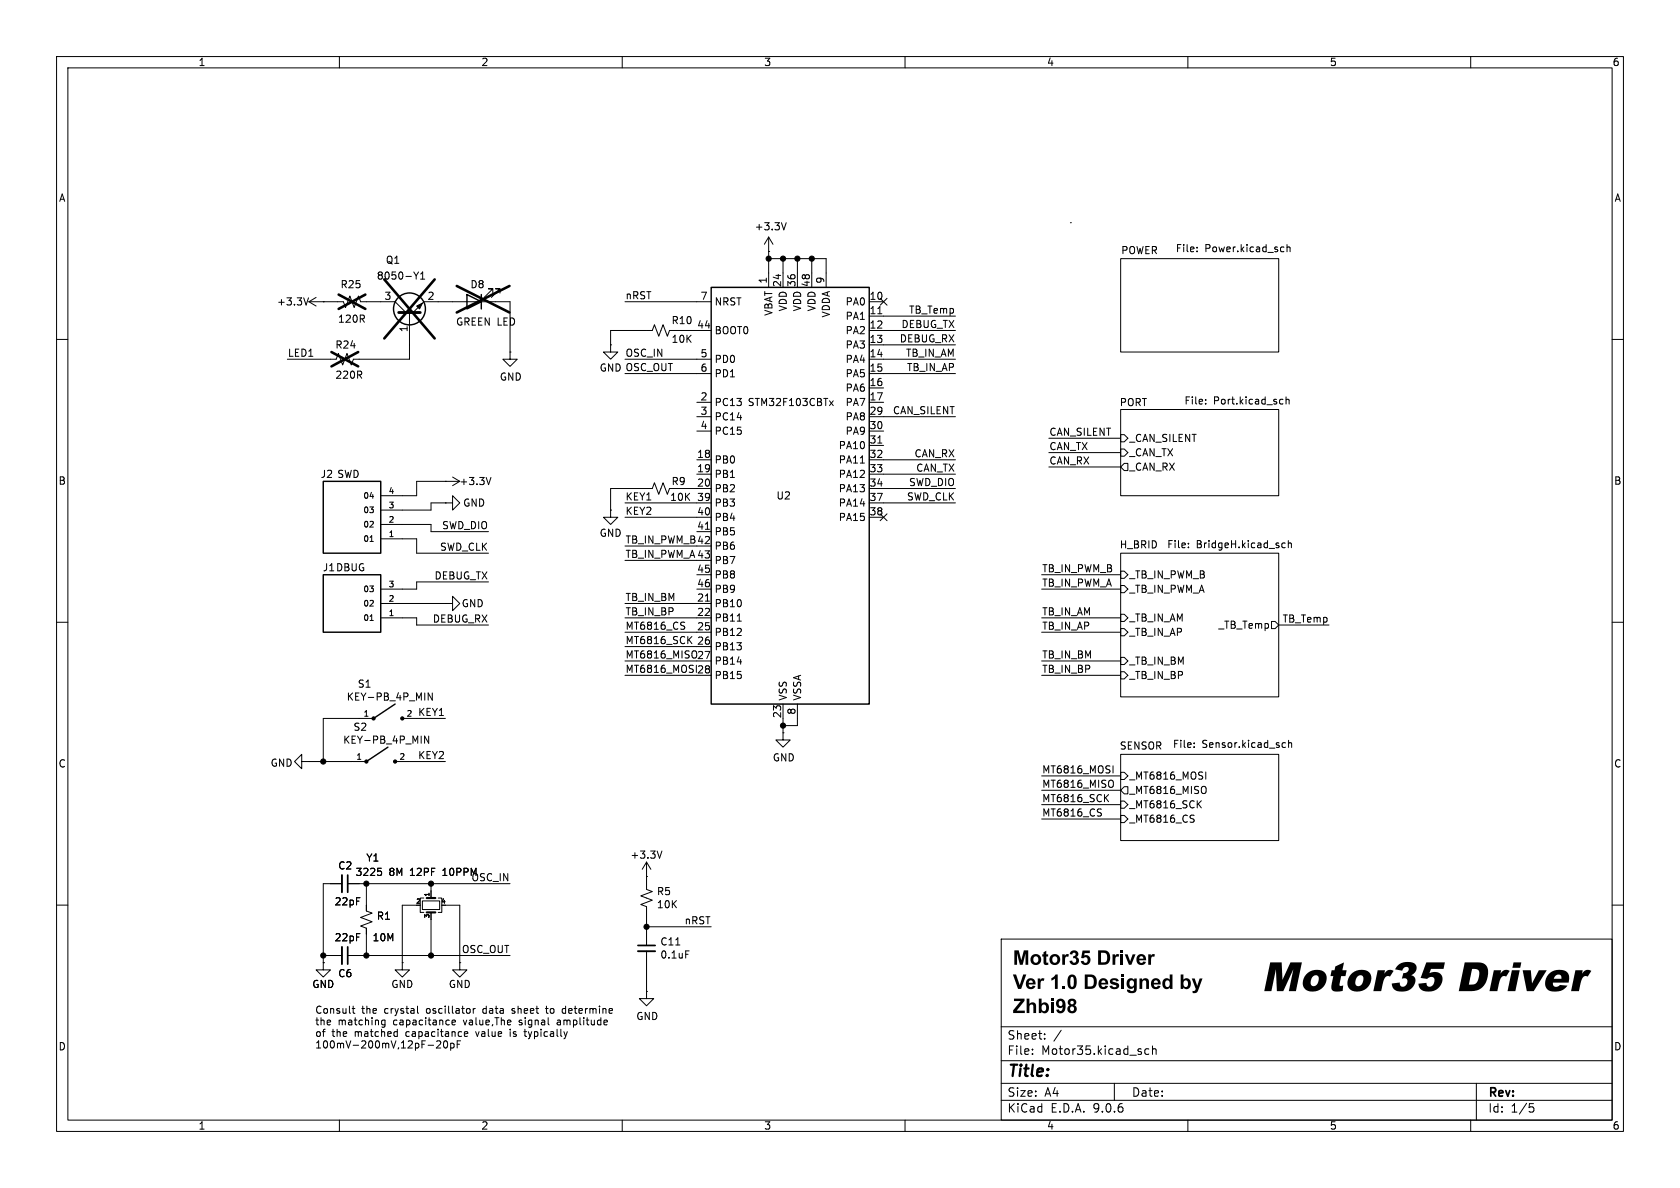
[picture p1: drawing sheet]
<svg xmlns="http://www.w3.org/2000/svg" width="297mm" height="210mm" viewBox="0 0 297 210" stroke-linecap="round" stroke-linejoin="round" font-family="sans-serif">
<g fill="none" stroke="#000" stroke-width=".18">
<path d="M10 10h277v190h-277zM12 12h273v186h-273zM60 10v2M110 10v2M160 10v2M210 10v2M260 10v2M139 39.4l-.4 1.2M54.5 52.6l-.4 1.3M54.6 53.3h6.1l.4 1.1 .7-2.1 .8 2.1 .8-2.1 .4 1h6l2 1.9M54.6 53.3l1.3 .8M55.9 52.6l-1.3 .7"/>
<path d="M57.1 53.3h.1M72.4 55.2v8.3h-9.9l-.4 1-.8-2-.7 2-.8-2-.4 1h-8.6M73 55.2l1.9-1.9h15.3v8.9M73.1 48.1l.5 .6M73.6 48.7v.6M74 48.1l-.4 .6M74.4 49.3h.7M74.4 48.4l.3-.3v1.2M87.1 51.8v-.7h-.7h.7l-1.5 1.5M88.4 51.8v-.7h-.8h.8l-1.5 1.5M110.5 53.3h15.2M125.7 58.4h-7.3l-.4 1-.8-2-.7 2-.8-2-.4 1h-7.4v2.6"/>
<path d="M135.9 44.5h.1M135.9 41.9l-.8 1.3M135.9 41.9l.8 1.3M135.9 41.9v8.9M135.9 45.7h10.1v5.1M138.4 45.7v5.1M141 45.7v5.1M143.5 45.7v5.1M153.7 53.3h2.5M153.7 58.4h15.2M153.7 55.9h15.2M155.2 55.5h.7"/>
<path d="M155.6 52.7l1.2 1.2M156.8 52.7l-1.2 1.2M198.1 45.7h28v16.5h-28zM211.6 44.4v.1M211.6 43.7v.1M226.9 43.7h.1M227 44.4l-.1 .1M227.5 43.2v1.3M227.5 43.8l.2-.1h.3l.1 .8M10 60h2M90.2 62.2v1.3h1.2l-1.2 1.3-1.3-1.3h1.3M90.2 62.2h.1"/>
<path d="M107.9 61v1.2h1.3l-1.3 1.3-1.2-1.3h1.2M107.9 61h.1M110.5 63.5h15.2M110.5 66h15.2M123.2 71.1h2.5M123.2 73.7h2.5M123.2 76.2h2.5M146.6 70.9l.7 .8M147.3 70.9l-.7 .8M153.7 63.5h15.2M153.7 66h15.2M153.7 71.1h2.5"/>
<path d="M153.7 73.7h15.2M153.7 76.2h2.5M153.7 61h15.2M153.7 68.6h2.5M153.7 78.7h2.5M155.2 78.3h.7M185.4 77.5h12.7M198.1 72.4h28v15.2h-28zM198.1 79.4h.7l.6 .6-.6 .6h-.7zM198.1 76.8h.7l.6 .7-.6 .6h-.7zM213.1 70.6v.2M213.1 71.3v.1"/>
<path d="M226.5 70.6h.3M226.8 71.4h-.3M227.4 70.7l.1-.1h.3l.1 .8M227.4 70.2v1.2M285 60h2M65.4 95.7h.6M67.3 92.7h8.9v1.3h10.2M67.3 95.3h6.4v2.5h12.7M78.7 85.1h.1M78.7 88.9h1.3v-1.3l1.3 1.3-1.3 1.3v-1.3M78.7 88.9h.1M78.7 88.9h-2.5v1.3h-8.9"/>
<path d="M80 84.3l1.3 .8M81.3 85.1l-1.3 .8M81.3 85.1h-7.6v2.5h-6.4M86.8 84.4l-.4 1.3M107.9 90.2v1.2h1.3l-1.3 1.3-1.2-1.3h1.2M107.9 90.2h.1M110.5 88.9h15.2M110.5 91.4h15.2M110.5 96.5h15.2M110.5 99.1h15.2M118.4 86.4l-.4 1-.8-2.1-.7 2.1-.8-2.1-.4 1.1h-7.4v3.8M119.4 86.4h6.3"/>
<path d="M123.2 81.3h2.5M123.2 83.8h2.5M123.2 94h2.5M124.7 93.6h.7M152.1 81.9h.7M153.7 81.3h15.2M153.7 83.8h15.2M153.7 86.4h15.2M153.7 88.9h15.2M153.7 91.4h2.5M155.6 90.8l1.2 1.2M156.8 90.8l-1.2 1.2"/>
<path d="M185.4 80h12.7M185.4 82.6h12.7M198.1 97.8h28v25.4h-28zM198.1 82.6l.7-.7h.6v1.3h-.6zM210.1 96.7v.1M210.1 96v.2M226.7 96.7l.1 .1h.4M227.2 96h-.4l-.1 .1M227.8 96.1l.1-.1h.3l.1 .8M227.8 95.6v1.2M10 110h2M65.4 109.7h.6"/>
<path d="M67.3 106.7h11.4M67.3 109.2h6.4v1.3h12.7M78.7 106.7h1.3v-1.3l1.3 1.3-1.3 1.3v-1.3M78.7 106.7h.1M86.4 102.9h-12.7v1.2h-6.4M110.5 106.7h15.2M110.5 109.2h15.2M110.5 111.8h15.2M110.5 114.3h15.2M110.5 116.8h15.2M110.5 119.4h15.2M120.9 110h.2"/>
<path d="M120.9 110.7l.2 .2-.2 .3M121.8 113.1l.5 .7M122.3 112.5l-.7 .7M123.2 101.6h2.5M123.2 104.1h2.5M124.7 106.3h.7M130.3 109.8h.8M184.1 101.6h14M184.1 104.1h14M184.1 109.2h14M184.1 111.8h14M184.1 116.8h14"/>
<path d="M184.1 119.4h14M198.1 101h.7l.6 .6-.6 .6h-.7zM198.1 103.5h.7l.6 .6-.6 .7h-.7zM198.1 108.6h.7l.6 .6-.6 .7h-.7zM198.1 111.1h.7l.6 .7-.6 .6h-.7zM198.1 116.2h.7l.6 .6-.6 .7h-.7zM198.1 118.7h.7l.6 .7-.6 .6h-.7zM224.8 109.9h.6l.7 .6-.7 .6h-.6zM226.1 110.5h8.8M285 110h2M53.3 134.6v-1.2l-1.2 1.2 1.2 1.3v-1.3h1.3M54.6 134.6h.1"/>
<path d="M54.6 134.6h10.2M66 127h-8.9v7.6M69.8 134.6h8.9M71.1 127h7.6M75.8 130.1v1.3l-.7-1.3v1.3M76.4 122.5v1.3l-.7-1.3v1.3M138.4 129.5v1.3h1.3l-1.3 1.3-1.2-1.3h1.2M138.4 129.5h.1M138.4 124.5v5M141 124.5v3.8h-2.6M184.1 139.7h14M184.1 137.2h14"/>
<path d="M196.6 138a.9 .9 0 0 1 0 1.1M196.8 135.4v1.2M198.1 133.4h28v15.2h-28zM198.1 139.7l.7-.6h.6v1.2h-.6zM198.1 136.5h.7l.6 .7-.6 .6h-.7zM211.1 131.3v.2M211.1 132v.1M213 139.1a.9 .9 0 0 1 0 1.1M213.2 136.5v1.2M226.9 131.3h.4M227.3 132.1h-.4M227.8 131.4l.2-.1h.3v.8"/>
<path d="M227.8 130.9v1.2M60.5 156.2h-3.4v14M61.5 156.2h28.7M64.8 156.2v4.8l1 .4-2 .8 2 .7-2 .8 1 .4v4.8M66.8 153.5h.6M67.2 154l.3 .2v.3l-.3 .3M74.7 159.3h3v1.5h-3zM74.9 158.8h-.6v2.5h.6M76.2 156.2v2.6M77.5 158.8h.6v2.5h-.6M114.3 152.4v4.8l1 .4-2 .8 2 .7-2 .8 1 .4v6.8M114.3 154.9h.1"/>
<path d="M114.3 152.4l-.8 1.3M114.3 152.4l.8 1.3M117 150.4l-.4 1.3M184.1 142.2h14M184.1 144.8h14M194.5 143l.2 .1M194.6 143.7l.1 .2-.1 .3M195.4 141l.6 .7M196 140.5l-.7 .7M198.1 141.6h.7l.6 .6-.6 .7h-.7zM198.1 144.1h.7l.6 .7-.6 .6h-.7zM210.9 144.1l.2 .1"/>
<path d="M211 144.8l.1 .2-.1 .3M211.8 142.1l.6 .7M212.4 141.5l-.7 .8M10 160h2M57.1 170.2v1.3h1.3l-1.3 1.2-1.2-1.2h1.2M57.1 170.2h.1M57.1 168.9h3.4M61.5 168.9h28.7M62.3 178.3h.4M62.4 177.9v1l.3 .2M71.1 170.2v1.3h1.3l-1.3 1.2-1.3-1.2h1.3M71.1 170.2h.1"/>
<path d="M73.7 160h-2.6v10.2M73.8 177.9v1l.2 .2M76.2 161.3v7.6M78.7 160h2.6v10.2M81.3 170.2v1.3h1.2l-1.2 1.2-1.3-1.2h1.3M81.3 170.2h.1M83.7 178.3v.8M84 178.3l-.3 .2M90.5 179.1h.1M90.7 178.3l-.2 .2 .2 .2M96.4 178.3h.5M96.6 177.9v1l.3 .2"/>
<path d="M99.4 179l.2 .1h.4M100 178.3h-.4l-.2 .1M114.3 175.3v1.2h1.3l-1.3 1.3-1.3-1.3h1.3M114.3 175.3h.1M114.3 168.1v7.2M114.3 163.8h11.4M119.5 167.1h.7M121.2 168.1h.6M177 166h108v32h-108zM285 160h2M60 198v2M68.1 180.4l-.4-.1-.2 .3 .1 .5h.5"/>
<path d="M68.1 180.3v1.1l-.2 .1M69.9 182.4h.3M70.2 181.9v1.3M70.2 183.2h-.3M77.9 184.4l-.8 .9h.8M78.5 184.2l-.1 .6 .1 .3 .2 .2 .4-.3v-.8M79.7 184.5l.3-.1 .3 .3-.1 .5h-.5M79.7 184.4v1.3M79.9 180.7l.6-.1v-.2l-.4-.1-.2 .2 .1 .6h.5M80.8 184.6h.4M80.8 184v1.3M82.1 182.8l.6-.1-.1-.3h-.3l-.2 .2 .1 .6h.4"/>
<path d="M90.2 182.4v.8M92.6 182.4h.5M92.8 181.9v1.1l.3 .2M98.7 180.3l-.2 .1M98.7 180.7l-.2 .2 .2 .3M110 198v2M160 198v2M177 194.5h108M177 191.5h108M177 187.5h108M177 181.5h108M182.5 186.3v.1"/>
<path d="M182.5 185.5v.1M184.7 183.6v.1M184.7 182.8v.1M187.6 182.1l-1.3 2M197 191.5v3M203.1 185.5l-.4-.1-.3 .3v.4l.1 .2h.6M203.7 185.5l.3-.1 .3 .1 .1 .9M203.7 184.9v1.5M210 198v2M260 198v2M261 191.5v6.5M270.4 195.1h.7"/>
<path d="M270.5 195.7h.4l.3 .3-.2 .5-.5 .1"/>
</g>
<path d="M61.5 154.7v3M61.5 167.4v3M112.8 167.1h3" fill="none" stroke="#000" stroke-width=".3"/>
<path d="M60.5 154.7v3M60.5 167.4v3M112.8 168.1h3" fill="none" stroke="#000" stroke-width=".33"/>
<path d="M75.4 158.8h1.6M75.4 161.3h1.6" fill="none" stroke="#000" stroke-width=".38"/>
<g fill="none" stroke="#000" stroke-width=".25">
<path d="M82.5 52.1l2.6 1.2-2.6 1.3zM85.1 52.1v2.5M125.7 50.8h28v73.7h-28zM57.1 85.1h10.2v12.7h-10.2zM57.1 101.6h10.2v10.2h-10.2zM68.6 132.1l-3.8 2.5M69.8 124.5l-3.8 2.5"/>
<circle cx="72.4" cy="54.6" r="2.82"/>
</g>
<g fill="#000" stroke="#000" stroke-width=".18">
<path d="M73.7 54.1l1-.5-.5 1z"/>
<circle cx="135.9" cy="45.7" r=".46"/>
<circle cx="138.4" cy="45.7" r=".46"/>
<circle cx="141" cy="45.7" r=".46"/>
<circle cx="143.5" cy="45.7" r=".46"/>
<circle cx="57.1" cy="134.6" r=".46"/>
<circle cx="64.8" cy="134.6" r=".28"/>
<circle cx="66" cy="127" r=".28"/>
<circle cx="69.8" cy="134.6" r=".28"/>
<circle cx="71.1" cy="127" r=".28"/>
<circle cx="138.4" cy="128.3" r=".46"/>
<circle cx="64.8" cy="156.2" r=".46"/>
<circle cx="76.2" cy="156.2" r=".46"/>
<circle cx="57.1" cy="168.9" r=".46"/>
<circle cx="64.8" cy="168.9" r=".46"/>
<circle cx="76.2" cy="168.9" r=".46"/>
<circle cx="114.3" cy="163.8" r=".46"/>
</g>
<path d="M59.9 52.1l4.7 2.5M64.6 52.1l-4.7 2.5M67.9 49.4l8.9 10.4M76.8 49.4l-8.9 10.4M80.7 50.6l9.4 4.6M90.1 50.6l-9.4 4.6M58.6 62.2l4.7 2.6M63.3 62.2l-4.7 2.6" fill="none" stroke="#000" stroke-width=".46"/>
<path d="M70.5 55.2h3.8" fill="none" stroke="#000" stroke-width=".51"/>
<path d="M189.2 39.4h.1" fill="none" stroke="#000" stroke-width=".18" stroke-dasharray="1.7 .6"/>
<path d="M252.2 170.1h3.2l-.2 1.2h-2.2l-.3 .7a1.44 1.44 0 0 1 1.8 0 1.44 1.44 0 0 1 .4 1.7 2.45 2.45 0 0 1-3.9 1l-.2-.8 1.4-.2a.65 .65 0 0 0 .6 .8 .65 .65 0 0 0 .7-.7l.1-.2a.64 .64 0 0 0-.3-.9 .64 .64 0 0 0-.8 .2l-.2 .1-1.2-.1zM278.5 171.5h1.3l-.1 .6a1.11 1.11 0 0 1 1.6-.5l-.6 1-.4-.1-.3 .1a2 2 0 0 0-.6 1.4l-.3 1.2h-1.4z" fill="#000"/>
<g font-size="7.1">
<text x="223" y="176.1">Motor35</text>
<text x="257.4" y="176.1">Driver</text>
</g>
<g font-size="3.5">
<text x="179.1" y="171">Motor35 Driver</text>
<text x="179.1" y="175.2">Ver 1.0 Designed by</text>
<text x="179.1" y="179.5">Zhbi98</text>
</g>
<text font-size="2.8" x="178" y="190.9">Title:</text>
<g font-size="2.1">
<text x="178" y="184">Sheet:</text>
<text x="178" y="186.7">File:</text>
<text x="184.1" y="186.7">Motor35.kicad_sch</text>
<text x="178" y="196.9">KiCad</text>
<text x="178" y="194.1">Size:</text>
<text x="184.7" y="194.1">A4</text>
<text x="185.7" y="196.9">E.D.A.</text>
<text x="193.3" y="196.9">9.0.6</text>
<text x="200" y="194.1">Date:</text>
<text x="263" y="194.3">Rev:</text>
<text x="263" y="196.9">Id:</text>
<text x="267.1" y="196.9">1/5</text>
</g>
<g font-size="1.8">
<text x="35" y="11.9">1</text>
<text x="85" y="11.9">2</text>
<text x="135" y="11.9">3</text>
<text x="185" y="11.9">4</text>
<text x="235" y="11.9">5</text>
<text x="285" y="11.9">6</text>
<text x="10.3" y="35.9">A</text>
<text x="285.3" y="35.9">A</text>
<text x="133.3" y="40.9">+3.3V</text>
<text x="68.1" y="46.8">Q1</text>
<text x="198.1" y="45">POWER</text>
<text x="207.8" y="44.9">File:</text>
<text x="213" y="44.9">Power.kicad_sch</text>
<text x="60.1" y="51.2">R25</text>
<text x="66.5" y="49.6">8050-Y1</text>
<text x="67.9" y="53.1">3</text>
<text x="75.5" y="53.1">2</text>
<text x="83.1" y="51.2">D8</text>
<text x="110.5" y="53">nRST</text>
<text x="123.8" y="53.1">7</text>
<text x="135.6" y="50.2" transform="rotate(-90 135.6 50.2)">1</text>
<text x="138.2" y="50.8" transform="rotate(-90 138.2 50.8)">24</text>
<text x="140.7" y="50.8" transform="rotate(-90 140.7 50.8)">36</text>
<text x="143.3" y="50.8" transform="rotate(-90 143.3 50.8)">48</text>
<text x="145.8" y="50.2" transform="rotate(-90 145.8 50.2)">9</text>
<text x="153.6" y="53.1">10</text>
<text x="48.9" y="54.2">+3.3V</text>
<text x="59.7" y="57.3">120R</text>
<text x="72.1" y="58.8" transform="rotate(-90 72.1 58.8)">1</text>
<text x="80.5" y="57.8">GREEN LED</text>
<text x="118.6" y="57.5">R10</text>
<text x="123.1" y="58.2">44</text>
<text x="126.2" y="54.2">NRST</text>
<text x="126.2" y="59.3">BOOT0</text>
<text x="136.8" y="55.9" transform="rotate(-90 136.8 55.9)">VBAT</text>
<text x="139.3" y="55.1" transform="rotate(-90 139.3 55.1)">VDD</text>
<text x="141.8" y="55.1" transform="rotate(-90 141.8 55.1)">VDD</text>
<text x="144.4" y="55.1" transform="rotate(-90 144.4 55.1)">VDD</text>
<text x="146.9" y="56.2" transform="rotate(-90 146.9 56.2)">VDDA</text>
<text x="149.4" y="54.2">PA0</text>
<text x="149.4" y="56.7">PA1</text>
<text x="149.4" y="59.3">PA2</text>
<text x="153.6" y="55.6">11</text>
<text x="153.6" y="58.2">12</text>
<text x="159.3" y="58.1">DEBUG_TX</text>
<text x="160.6" y="55.5">TB_Temp</text>
<text x="50.8" y="63.2">LED1</text>
<text x="59.2" y="61.8">R24</text>
<text x="105.9" y="65.9">GND OSC_OUT</text>
<text x="110.5" y="63.2">OSC_IN</text>
<text x="118.6" y="60.8">10K</text>
<text x="123.8" y="63.2">5</text>
<text x="123.8" y="65.8">6</text>
<text x="126.2" y="64.4">PD0</text>
<text x="149.4" y="61.8">PA3</text>
<text x="149.4" y="64.4">PA4</text>
<text x="153.6" y="60.7">13</text>
<text x="153.6" y="63.2">14</text>
<text x="153.6" y="65.8">15</text>
<text x="159" y="60.6">DEBUG_RX</text>
<text x="160.1" y="63.2">TB_IN_AM</text>
<text x="160.2" y="65.7">TB_IN_AP</text>
<text x="59.2" y="67.2">220R</text>
<text x="88.3" y="67.5">GND</text>
<text x="123.8" y="70.9">2</text>
<text x="126.2" y="66.9">PD1</text>
<text x="126.2" y="72">PC13</text>
<text x="132.1" y="72">STM32F103CBTx</text>
<text x="149.4" y="66.9">PA5</text>
<text x="149.4" y="69.4">PA6</text>
<text x="149.4" y="72">PA7</text>
<text x="153.6" y="68.3">16</text>
<text x="153.6" y="70.9">17</text>
<text x="197.9" y="71.9">PORT</text>
<text x="209.3" y="71.8">File:</text>
<text x="214.5" y="71.8">Port.kicad_sch</text>
<text x="123.8" y="73.4">3</text>
<text x="123.8" y="75.9">4</text>
<text x="126.2" y="74.5">PC14</text>
<text x="126.2" y="77.1">PC15</text>
<text x="149.4" y="74.5">PA8</text>
<text x="149.4" y="77.1">PA9</text>
<text x="153.6" y="73.4">29</text>
<text x="153.6" y="75.9">30</text>
<text x="157.8" y="73.3">CAN_SILENT</text>
<text x="185.4" y="77.1">CAN_SILENT</text>
<text x="123.1" y="81">18</text>
<text x="123.1" y="83.6">19</text>
<text x="126.2" y="82.1">PB0</text>
<text x="148.2" y="79.6">PA10</text>
<text x="148.2" y="82.1">PA11</text>
<text x="153.6" y="78.5">31</text>
<text x="153.6" y="81">32</text>
<text x="153.6" y="83.6">33</text>
<text x="161.6" y="80.9">CAN_RX</text>
<text x="161.9" y="83.5">CAN_TX</text>
<text x="185.4" y="79.7">CAN_TX</text>
<text x="185.4" y="82.2">CAN_RX</text>
<text x="199.6" y="80.9">_CAN_TX</text>
<text x="199.6" y="78.3">_CAN_SILENT</text>
<text x="199.6" y="83.4">_CAN_RX</text>
<text x="10.3" y="85.9">B</text>
<text x="56.6" y="84.7">J2 SWD</text>
<text x="81.1" y="86">+3.3V</text>
<text x="81.8" y="89.8">GND</text>
<text x="110.5" y="88.6">KEY1</text>
<text x="118.4" y="88.7">10K</text>
<text x="118.6" y="86">R9</text>
<text x="123.1" y="86.1">20</text>
<text x="123.1" y="88.6">39</text>
<text x="126.2" y="84.7">PB1</text>
<text x="126.2" y="87.2">PB2</text>
<text x="126.2" y="89.8">PB3</text>
<text x="137.2" y="88.5">U2</text>
<text x="148.2" y="84.7">PA12</text>
<text x="148.2" y="87.2">PA13</text>
<text x="148.2" y="89.8">PA14</text>
<text x="153.6" y="86.1">34</text>
<text x="153.6" y="88.6">37</text>
<text x="160.2" y="88.6">SWD_CLK</text>
<text x="160.6" y="86">SWD_DIO</text>
<text x="285.3" y="85.9">B</text>
<text x="78.1" y="93.6">SWD_DIO</text>
<text x="105.9" y="95.1">GND</text>
<text x="110.5" y="91.1">KEY2</text>
<text x="123.1" y="91.2">40</text>
<text x="123.1" y="93.7">41</text>
<text x="126.2" y="92.3">PB4</text>
<text x="126.2" y="94.8">PB5</text>
<text x="148.2" y="92.3">PA15</text>
<text x="153.6" y="91.2">38</text>
<text x="57" y="101.2">J1 DBUG</text>
<text x="77.7" y="97.4">SWD_CLK</text>
<text x="110.5" y="96.2">TB_IN_PWM_B42</text>
<text x="110.5" y="98.7">TB_IN_PWM_A43</text>
<text x="123.1" y="101.3">45</text>
<text x="126.2" y="97.4">PB6</text>
<text x="126.2" y="99.9">PB7</text>
<text x="184.1" y="101.3">TB_IN_PWM_B</text>
<text x="197.9" y="97">H_BRID</text>
<text x="206.2" y="97.2">File:</text>
<text x="211.5" y="97.2">BridgeH.kicad_sch</text>
<text x="76.7" y="102.5">DEBUG_TX</text>
<text x="81.5" y="107.5">GND</text>
<text x="110.5" y="106.3">TB_IN_BM</text>
<text x="123.1" y="103.9">46</text>
<text x="123.1" y="106.4">21</text>
<text x="126.2" y="102.5">PB8</text>
<text x="126.2" y="105">PB9</text>
<text x="126.2" y="107.5">PB10</text>
<text x="184.1" y="103.8">TB_IN_PWM_A</text>
<text x="199.6" y="102.5">_TB_IN_PWM_B</text>
<text x="199.6" y="105">_TB_IN_PWM_A</text>
<text x="76.4" y="110.1">DEBUG_RX</text>
<text x="110.5" y="114">MT6816_SCK</text>
<text x="110.5" y="111.4">MT6816_CS</text>
<text x="110.5" y="108.9">TB_IN_BP</text>
<text x="123.1" y="109">22</text>
<text x="123.1" y="111.5">25</text>
<text x="126.2" y="110.1">PB11</text>
<text x="126.2" y="112.6">PB12</text>
<text x="184.1" y="108.9">TB_IN_AM</text>
<text x="184.1" y="111.4">TB_IN_AP</text>
<text x="199.6" y="110.1">_TB_IN_AM</text>
<text x="199.6" y="112.6">_TB_IN_AP</text>
<text x="215.3" y="111.4">_TB_Temp</text>
<text x="226.6" y="110.1">TB_Temp</text>
<text x="110.5" y="116.5">MT6816_MISO 27</text>
<text x="110.5" y="119">MT6816_MOSI 28</text>
<text x="123.1" y="114">26</text>
<text x="126.2" y="115.2">PB13</text>
<text x="126.2" y="117.7">PB14</text>
<text x="184.1" y="116.5">TB_IN_BM</text>
<text x="184.1" y="119">TB_IN_BP</text>
<text x="199.6" y="117.7">_TB_IN_BM</text>
<text x="61.2" y="124.1">KEY-PB_4P_MIN</text>
<text x="63.2" y="121.8">S1</text>
<text x="126.2" y="120.2">PB15</text>
<text x="139.3" y="124" transform="rotate(-90 139.3 124)">VSS</text>
<text x="141.8" y="124" transform="rotate(-90 141.8 124)">VSSA</text>
<text x="199.6" y="120.2">_TB_IN_BP</text>
<text x="60.6" y="131.7">KEY-PB_4P_MIN</text>
<text x="62.4" y="129.4">S2</text>
<text x="73.8" y="126.7">KEY1</text>
<text x="138.2" y="127" transform="rotate(-90 138.2 127)">23</text>
<text x="140.7" y="126.4" transform="rotate(-90 140.7 126.4)">8</text>
<text x="10.3" y="135.9">C</text>
<text x="47.7" y="135.7">GND</text>
<text x="73.8" y="134.3">KEY2</text>
<text x="136.5" y="134.8">GND</text>
<text x="184.1" y="136.8">MT6816_MOSI</text>
<text x="197.9" y="132.6">SENSOR</text>
<text x="207.3" y="132.5">File:</text>
<text x="212.5" y="132.5">Sensor.kicad_sch</text>
<text x="285.3" y="135.9">C</text>
<text x="184.1" y="141.9">MT6816_SCK</text>
<text x="184.1" y="139.4">MT6816_MISO</text>
<text x="199.6" y="143.1">_MT6816_SCK</text>
<text x="199.6" y="140.6">_MT6816_MISO</text>
<text x="199.6" y="138">_MT6816_MOSI</text>
<text x="184.1" y="144.4">MT6816_CS</text>
<text x="199.6" y="145.6">_MT6816_CS</text>
<text x="59.7" y="153.9">C2</text>
<text x="62.8" y="155">3225</text>
<text x="64.7" y="152.5">Y1</text>
<text x="68.8" y="155">8M</text>
<text x="72.6" y="155">12PF</text>
<text x="78.6" y="155">10PPM</text>
<text x="83.3" y="155.9">OSC_IN</text>
<text x="111.4" y="152">+3.3V</text>
<text x="59.1" y="160.2">22pF</text>
<text x="116" y="158.4">R5</text>
<text x="116" y="160.8">10K</text>
<text x="59.1" y="166.6">22pF</text>
<text x="65.8" y="166.6">10M</text>
<text x="66.5" y="162.8">R1</text>
<text x="116.6" y="167.3">C11</text>
<text x="120.9" y="163.5">nRST</text>
<text x="59.7" y="172.9">C6</text>
<text x="81.6" y="168.6">OSC_OUT</text>
<text x="116.6" y="169.6">0.1uF</text>
<text x="55.1" y="174.9">GND</text>
<text x="55.6" y="179.3">Consult</text>
<text x="63.9" y="179.3">the</text>
<text x="68.1" y="179.3">crystal</text>
<text x="69.1" y="174.9">GND</text>
<text x="75.6" y="179.3">oscillator</text>
<text x="79.2" y="174.9">GND</text>
<text x="85.8" y="179.3">data</text>
<text x="91.2" y="179.3">sheet</text>
<text x="97.4" y="179.3">to</text>
<text x="100.5" y="179.3">determine</text>
<text x="10.3" y="185.9">D</text>
<text x="55.6" y="181.3">the</text>
<text x="55.6" y="183.4">of</text>
<text x="55.6" y="185.4">100mV-200mV,12pF-20pF</text>
<text x="58.7" y="183.4">the</text>
<text x="59.8" y="181.3">matching</text>
<text x="62.8" y="183.4">matched</text>
<text x="69.6" y="181.3">capacitance</text>
<text x="72" y="183.4">capacitance</text>
<text x="82.2" y="181.3">value,The</text>
<text x="84.6" y="183.4">value</text>
<text x="90.8" y="183.4">is</text>
<text x="92.2" y="181.3">signal</text>
<text x="93.6" y="183.4">typically</text>
<text x="99.2" y="181.3">amplitude</text>
<text x="112.4" y="180.5">GND</text>
<text x="285.3" y="185.9">D</text>
<text x="35" y="199.9">1</text>
<text x="85" y="199.9">2</text>
<text x="135" y="199.9">3</text>
<text x="185" y="199.9">4</text>
<text x="235" y="199.9">5</text>
<text x="285" y="199.9">6</text>
</g>
<g font-size="1.4">
<text x="64.1" y="88.4">04</text>
<text x="68.6" y="89.9">3</text>
<text x="68.6" y="87.4">4</text>
<text x="64.1" y="96">01</text>
<text x="64.1" y="93.4">02</text>
<text x="64.1" y="90.9">03</text>
<text x="68.6" y="95">1</text>
<text x="68.6" y="92.5">2</text>
<text x="64.1" y="107.4">02</text>
<text x="64.1" y="104.9">03</text>
<text x="68.6" y="106.4">2</text>
<text x="68.6" y="103.9">3</text>
<text x="64.1" y="110">01</text>
<text x="68.6" y="109">1</text>
<text x="64.2" y="126.7">1</text>
<text x="71.8" y="126.7">2</text>
<text x="62.9" y="134.4">1</text>
<text x="70.5" y="134.4">2</text>
</g>
<g font-size="1.1">
<text x="73.5" y="159.8">2</text>
<text x="75.9" y="158.6" transform="rotate(-90 75.9 158.6)">1</text>
<text x="77.9" y="159.8">4</text>
<text x="75.9" y="162.4" transform="rotate(-90 75.9 162.4)">3</text>
</g>
</svg>
